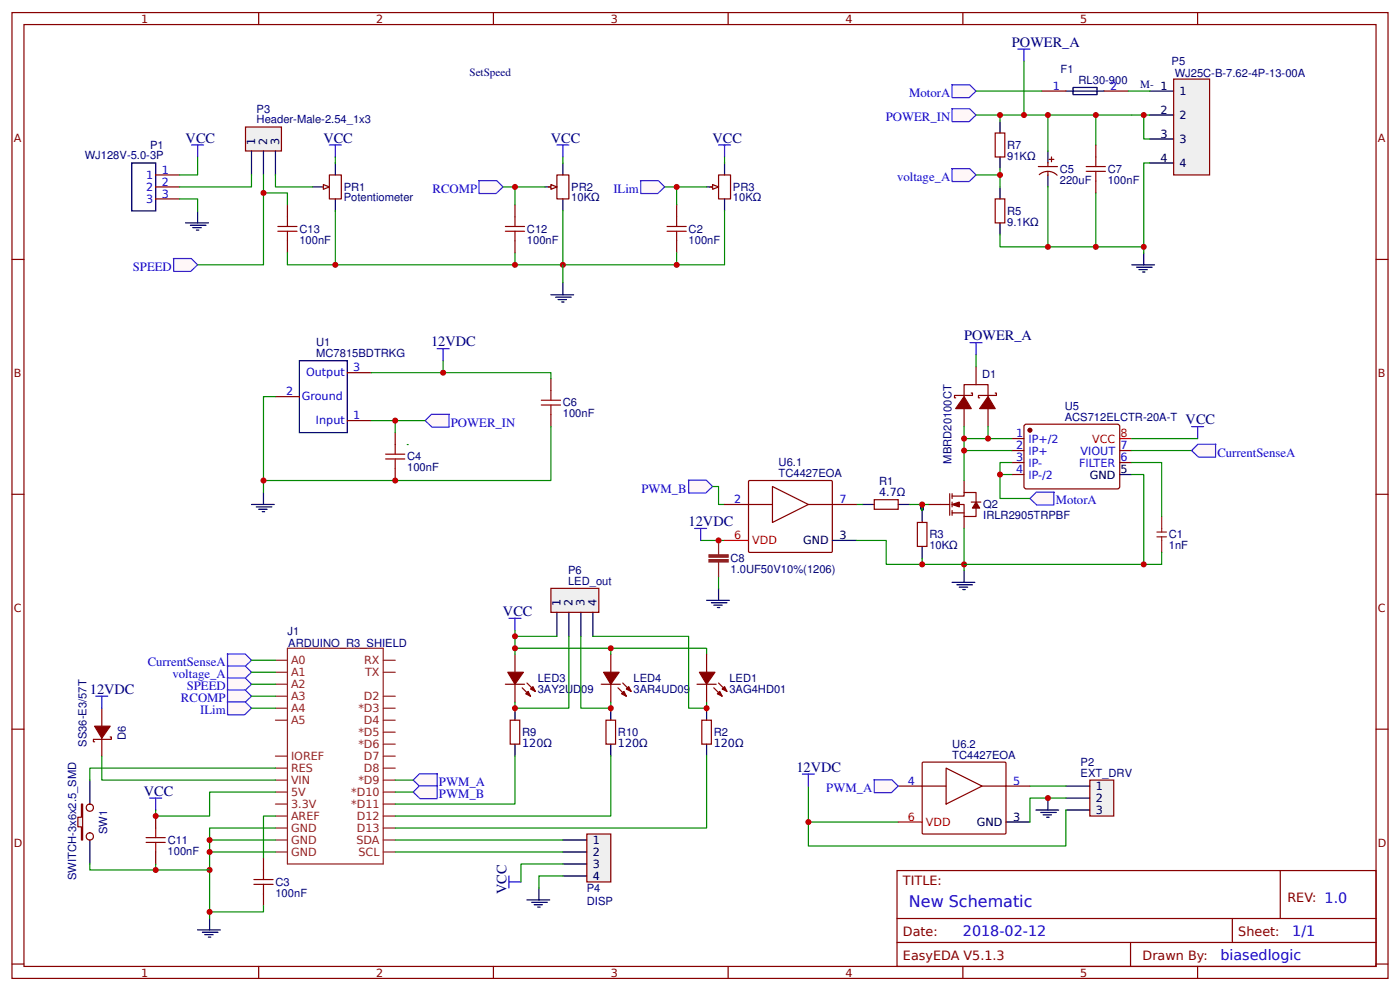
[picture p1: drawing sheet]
<svg xmlns="http://www.w3.org/2000/svg" width="309mm" height="219mm" viewBox="0 0 309 219" stroke-linecap="round" stroke-linejoin="round" font-family="sans-serif">
<g fill="none" stroke="#800" stroke-width=".26">
<path d="M2.6 2.8h304.1v213.2h-304.1zM5.3 5.4h298.7v208h-298.7zM57.1 2.8v2.6M109 2.8v2.6M160.9 2.8v2.6M212.7 2.8v2.6M264.6 2.8v2.6M2.6 57.3h2.7M304 57.3h2.7M2.6 109.1h2.7M193.1 110.3h5.3v2.1h-5.3zM202.7 115.4h2.1v5.2h-2.1z"/>
<path d="M205.1 111.4h4.7M209.8 109v4.8M210.3 109.5h2.7v-.8h2.6v2.2M210.3 111.4h2.7v2.6h2.6v-1.8M210.3 113.2h2.7M210.3 109v1.1M210.3 110.9v1M210.3 112.7v1.1M213 106.1v2.6M213 114v2.7M214.6 110.9h2.1M304 109.1h2.7"/>
<path d="M2.6 161h2.7M304 161h2.7M198.2 192.2h105.8v21.2h-105.8zM282.8 192.2v10.6M2.6 212.9h2.7M57.1 213.4v2.6M109 213.4v2.6M160.9 213.4v2.6M198.2 202.8h105.8M198.2 208.1h105.8M212.7 213.4v2.6M249.8 208.1v5.3"/>
<path d="M264.6 213.4v2.6M272.3 202.8v5.3M304 212.9h2.7"/>
</g>
<g fill="none" stroke="#8d2323" stroke-width=".26">
<path d="M60.9 145.8h2.6M60.9 148.4h2.6M60.9 153.7h2.6M60.9 156.4h2.6M60.9 159h2.6M60.9 151.1h2.6M63.5 143.1h21.2v47.7h-21.2zM84.7 145.8h2.6M84.7 148.4h2.6M84.7 153.7h2.6M84.7 156.4h2.6M84.7 159h2.6"/>
<path d="M60.9 167h2.6M60.9 169.6h2.6M60.9 172.2h2.6M60.9 174.9h2.6M60.9 177.5h2.6M84.7 161.7h2.6M84.7 164.3h2.6M84.7 167h2.6M84.7 169.6h2.6M84.7 172.2h2.6M84.7 174.9h2.6M84.7 177.5h2.6"/>
<path d="M60.9 180.2h2.6M60.9 182.8h2.6M60.9 185.5h2.6M60.9 188.1h2.6M84.7 180.2h2.6M84.7 182.8h2.6M84.7 185.5h2.6M84.7 188.1h2.6"/>
</g>
<g fill="#800" stroke="#800" stroke-width=".26">
<path d="M210.3 111.4l1.6-.5v1z"/>
<path d="M215.6 110.9l.8 1.3h-1.6z"/>
</g>
<path d="M190.5 111.4h2.6M198.4 111.4h2.7M203.6 111.5l.1-.1 .3 .3v.7l-.3 .3-.2-.3zM203.7 112.7v2.7M203.7 120.6v2.7M210.3 128.6h5.1M211.4 129.1h3.4M211.9 129.6h1.9M212.7 130.2h.6M213 125.9v2.7" fill="none" stroke="#000" stroke-width=".26"/>
<path d="M189.2 119.3h6.6v5.3h17.2M189.2 111.4h1.3M201.1 111.4h4M203.7 111.4v1.3M213 116.7v9.2" fill="none" stroke="#080" stroke-width=".26"/>
<g fill="#c00">
<circle cx="203.7" cy="111.4" r=".66"/>
<circle cx="213" cy="124.6" r=".66"/>
</g>
<path d="M203.7 123.3v1.3" fill="none" stroke="#080" stroke-width=".26"/>
<circle cx="203.7" cy="124.6" r=".66" fill="#c00"/>
<circle cx="227.5" cy="95" r=".4" fill="#800" stroke="#800" stroke-width=".26"/>
<path d="M223.6 96.8h2.6M223.6 99.5h2.6M226.3 93.9l.4-.2h20.4l.3 .5-.1 13.5-.4 .2h-20.4l-.3-.5zM247.4 99.5h2.6M223.6 102.1h2.6M223.6 104.8h2.6M247.4 102.1h2.6" fill="none" stroke="#800" stroke-width=".26"/>
<path d="M250 58.5h5.1M251.1 59h3.4M251.6 59.5h1.9M252.7 55.8v2.7M252.4 60.1h.5M247.4 104.8h2.6M43.7 205.3h5M44.7 205.8h3.5M45.2 206.4h1.9M46 206.9h.6M46.3 202.7v2.6" fill="none" stroke="#000" stroke-width=".26"/>
<path d="M247.4 96.8h2.6" fill="none" stroke="#f00" stroke-width=".26"/>
<path d="M250 104.8h2.7v19.8h-39.7M60.9 188.1h-14.6v14.6M60.9 185.5h-14.6v2.6" fill="none" stroke="#080" stroke-width=".26"/>
<path d="M263.3 94.2h2.6M264.6 94.2v2.6M33.1 176.2h2.6M34.4 176.2v2.7" fill="none" stroke="#00f" stroke-width=".26"/>
<circle cx="46.3" cy="188.1" r=".66" fill="#c00"/>
<path d="M60.9 182.8h-14.6v2.7" fill="none" stroke="#080" stroke-width=".26"/>
<circle cx="46.3" cy="185.5" r=".66" fill="#c00"/>
<path d="M213 94.2v2.6M218.3 94.2v2.6M250 96.8h14.6M250 99.5h13.3M154.8 119.3h5.3M60.9 174.9h-14.6v5.3h-11.9" fill="none" stroke="#080" stroke-width=".26"/>
<path d="M213 87.6v-2.7h5.3v2.7M213 90.2v4M214.6 86.8h.2v.5h-3.9v.5h.2M215.6 81v3.9M218.3 90.2v4M219.9 86.8h.2v.5h-3.9v.5h.2" fill="none" stroke="#800" stroke-width=".26"/>
<g fill="#800" stroke="#800" stroke-width=".26">
<path d="M213 87.6l1.6 2.6h-3.5z"/>
<path d="M218.3 87.6l1.6 2.6h-3.5z"/>
</g>
<g fill="#fff7f8" stroke="#430aff" stroke-width=".26">
<path d="M264.6 98.1h4v2.8h-3.8l-1.5-1.4z"/>
<path d="M50.2 144.4h4l1.4 1.4-1.6 1.4h-3.7z"/>
</g>
<path d="M55.6 145.8h5.3" fill="none" stroke="#080" stroke-width=".26"/>
<path d="M214.3 75.7h2.7M215.6 75.7v2.6" fill="none" stroke="#00f" stroke-width=".26"/>
<g fill="#fff7f8" stroke="#430aff" stroke-width=".26">
<path d="M228.9 108.7h4l-.1 2.8h-3.7l-1.6-1.4z"/>
<path d="M152.1 106h3.9l1.4 1.4-1.5 1.5h-3.8z"/>
</g>
<path d="M157.4 107.4h1.3v4h1.4" fill="none" stroke="#080" stroke-width=".26"/>
<path d="M210.3 18.7h3.9l1.4 1.4-1.5 1.5h-3.8z" fill="#fff7f8" stroke="#430aff" stroke-width=".26"/>
<path d="M224.9 10.8h2.6M226.2 10.8v2.7" fill="none" stroke="#00f" stroke-width=".26"/>
<path d="M91.3 172.2l1.4-1.3h3.9v2.8h-3.8z" fill="#fff7f8" stroke="#430aff" stroke-width=".26"/>
<path d="M256.6 122v2.6h-3.9M87.3 172.2h4" fill="none" stroke="#080" stroke-width=".26"/>
<path d="M255.6 118.5h2.1M255.6 117.5h2.1M256.6 114v3.5M256.6 118.5v3.5" fill="none" stroke="#8d2323" stroke-width=".26"/>
<circle cx="252.7" cy="124.6" r=".66" fill="#c00"/>
<path d="M231.5 25.4v7.9M250 25.4h4M252.7 25.4v5.3h1.3M254 36h-1.3v19.8M250 102.1h6.6v11.9M158.7 127.3v2.6" fill="none" stroke="#080" stroke-width=".26"/>
<path d="M229.4 36.8h4.2M229.6 38.6a2.84 2.84 0 0 1 3.9 .1M231.5 36v.8M231.5 37.8v.8M231.8 35.2h1M232.3 34.7v1M242.1 32v2.7M242.1 40v2.6M34.4 180.2v2.6M34.4 188.1v2.7" fill="none" stroke="#800" stroke-width=".26"/>
<path d="M231.5 33.3v2.7M231.5 38.6v2.7M156.1 132.6h5M157.2 133.1h3.4M157.7 133.6h1.8M158.5 134.1h.5M158.7 129.9v2.7" fill="none" stroke="#000" stroke-width=".26"/>
<path d="M240 37.8h4.2M240 36.8h4.2M242.1 34.7v2.1M242.1 37.8v2.2M32.3 186h4.2M32.3 184.9h4.2M34.4 182.8v2.1M34.4 186v2.1" fill="none" stroke="#a00000" stroke-width=".26"/>
<circle cx="252.7" cy="25.4" r=".66" fill="#c00"/>
<path d="M226.2 13.5v11.9M220.9 37.3v4M250 25.4h-29.1v1.3M220.9 51.9v2.6h31.8M231.5 41.3v13.2" fill="none" stroke="#080" stroke-width=".26"/>
<path d="M220.9 26.7v2.7M220.9 34.7v2.6M220.9 41.3v2.6M220.9 49.2v2.7" fill="none" stroke="#000" stroke-width=".26"/>
<path d="M219.9 29.4h2.1v5.3h-2.1zM219.9 43.9h2.1v5.3h-2.1z" fill="none" stroke="#800" stroke-width=".26"/>
<g fill="#fff7f8" stroke="#430aff" stroke-width=".26">
<path d="M210.3 37.2h3.9l1.4 1.4-1.5 1.5h-3.8z"/>
<path d="M50.2 147h4l1.4 1.4-1.6 1.5h-3.7z"/>
</g>
<path d="M43.7 34.7v3.9h-4M39.7 43.9h4v2.7M55.6 148.4h5.3" fill="none" stroke="#080" stroke-width=".26"/>
<path d="M29.1 36h5.3v10.6h-5.3zM74.1 36v2.6M41 49.2h5M42.1 49.7h3.4M42.6 50.3h1.8M43.4 50.8h.5M43.7 46.6v2.6M69.1 41.3h2.6M74.1 43.9v2.7" fill="none" stroke="#000" stroke-width=".26"/>
<path d="M34.4 38.6h5.3M72.8 38.6h2.6v5.3h-2.6zM34.4 41.3h5.3M34.4 43.9h5.3" fill="none" stroke="#800" stroke-width=".26"/>
<path d="M42.3 32h2.7M43.7 32v2.7" fill="none" stroke="#00f" stroke-width=".26"/>
<path d="M71.4 40.7l1.4 .6-1.4 .5z" fill="#efefef" stroke="#800" stroke-width=".26"/>
<path d="M124.4 36v2.6M120.4 41.3h2.6M124.4 43.9v2.7" fill="none" stroke="#000" stroke-width=".26"/>
<path d="M123 38.6h2.7v5.3h-2.7zM121.2 41.3h1.3" fill="none" stroke="#800" stroke-width=".26"/>
<g fill="#efefef" stroke="#800" stroke-width=".26">
<path d="M121.7 40.7l1.3 .6-1.3 .5z"/>
<path d="M54.2 28h8v5.3h-8z"/>
</g>
<path d="M55.6 33.3v5.3M58.2 33.3v5.3M60.9 33.3v5.3" fill="none" stroke="#000" stroke-width=".26"/>
<path d="M105.8 39.9h3.9l1.4 1.4-1.5 1.4h-3.8z" fill="#fff7f8" stroke="#430aff" stroke-width=".26"/>
<path d="M111.1 41.3h9.3M113.8 41.3v3.9" fill="none" stroke="#080" stroke-width=".26"/>
<path d="M111.7 51.1h4.2M111.7 50h4.2M113.8 47.9v2.1M113.8 51.1v2.1" fill="none" stroke="#a00000" stroke-width=".26"/>
<path d="M113.8 45.2v2.7M113.8 53.2v2.6" fill="none" stroke="#800" stroke-width=".26"/>
<circle cx="113.8" cy="41.3" r=".66" fill="#c00"/>
<path d="M63.5 55.8v2.7h50.3M124.4 46.6v11.9h-10.6v-2.7" fill="none" stroke="#080" stroke-width=".26"/>
<path d="M72.8 32h2.6M74.1 32v2.7M123 32h2.7M124.4 32v2.7" fill="none" stroke="#00f" stroke-width=".26"/>
<path d="M61.4 51.1h4.2M61.4 50h4.2M63.5 47.9v2.1M63.5 51.1v2.1" fill="none" stroke="#a00000" stroke-width=".26"/>
<path d="M63.5 45.2v2.7M63.5 53.2v2.6" fill="none" stroke="#800" stroke-width=".26"/>
<circle cx="113.8" cy="58.5" r=".66" fill="#c00"/>
<path d="M74.1 46.6v11.9" fill="none" stroke="#080" stroke-width=".26"/>
<circle cx="74.1" cy="58.5" r=".66" fill="#c00"/>
<path d="M55.6 38.6v2.7h-15.9" fill="none" stroke="#080" stroke-width=".26"/>
<path d="M38.3 57.1h4l1.4 1.4-1.6 1.4h-3.7z" fill="#fff7f8" stroke="#430aff" stroke-width=".26"/>
<path d="M58.2 38.6v19.9h-14.5M74.1 34.7v1.3M124.4 34.7v1.3" fill="none" stroke="#080" stroke-width=".26"/>
<g fill="#fff7f8" stroke="#430aff" stroke-width=".26">
<path d="M50.2 149.7h4l1.4 1.4-1.6 1.4h-3.7z"/>
<path d="M50.2 152.3h4l1.4 1.4-1.6 1.5h-3.7z"/>
</g>
<path d="M55.6 151.1h5.3M55.6 153.7h5.3" fill="none" stroke="#080" stroke-width=".26"/>
<circle cx="46.3" cy="192.1" r=".66" fill="#c00"/>
<path d="M113.8 156.4v2.6M134.9 156.4v2.6M113.8 164.3v2.7M134.9 164.3v2.7" fill="none" stroke="#000" stroke-width=".26"/>
<path d="M112.7 159h2.1v5.3h-2.1zM133.9 159h2.1v5.3h-2.1z" fill="none" stroke="#800" stroke-width=".26"/>
<path d="M112.4 136.5h2.7M113.8 136.5v2.7" fill="none" stroke="#00f" stroke-width=".26"/>
<path d="M90 98.2h.1M113.8 139.2v3.9h42.3v1.4" fill="none" stroke="#080" stroke-width=".26"/>
<path d="M210.3 24h3.9l1.4 1.4-1.5 1.5h-3.8z" fill="#fff7f8" stroke="#430aff" stroke-width=".26"/>
<path d="M215.6 25.4h5.3M215.6 78.3v2.7M22.5 167v5.2h38.4" fill="none" stroke="#080" stroke-width=".26"/>
<path d="M153.5 116.7h2.6M154.8 116.7v2.6M21.2 153.7h2.6M22.5 153.7v2.7" fill="none" stroke="#00f" stroke-width=".26"/>
<path d="M160.1 111.4h10.6M165.4 106.2l.2-.1h18.2l.1 .3-.1 15.4-.2 .2-18.1-.1-.1-.2zM170.7 107.4l7.9 4-7.9 4zM178.6 111.4h10.6M22.5 156.4v3.9M22.5 163v4M24.3 162.7h.3v.5h-4v.6h.3" fill="none" stroke="#800" stroke-width=".26"/>
<path d="M20.9 160.3h3.4l-1.8 2.7z" fill="#800" stroke="#800" stroke-width=".26"/>
<path d="M160.1 119.3h5.3" fill="none" stroke="#f00" stroke-width=".26"/>
<path d="M183.9 119.3h5.3" fill="none" stroke="#000" stroke-width=".26"/>
<path d="M259.3 17.5h7.9v21.1h-7.9z" fill="#efefef" stroke="#800" stroke-width=".26"/>
<path d="M254 20.1h5.3M254 25.4h5.3M254 30.7h5.3M254 36h5.3" fill="none" stroke="#000" stroke-width=".26"/>
<g fill="#c00">
<circle cx="231.5" cy="25.4" r=".66"/>
<circle cx="220.9" cy="25.4" r=".66"/>
</g>
<path d="M242.1 25.4v6.6" fill="none" stroke="#080" stroke-width=".26"/>
<circle cx="242.1" cy="25.4" r=".66" fill="#c00"/>
<path d="M215.6 38.6h5.3" fill="none" stroke="#080" stroke-width=".26"/>
<g fill="#c00">
<circle cx="220.9" cy="38.6" r=".66"/>
<circle cx="252.7" cy="54.5" r=".66"/>
<circle cx="231.5" cy="54.5" r=".66"/>
</g>
<path d="M242.1 42.6v11.9" fill="none" stroke="#080" stroke-width=".26"/>
<circle cx="242.1" cy="54.5" r=".66" fill="#c00"/>
<path d="M34.4 178.9v1.3M34.4 190.8v1.3h11.9" fill="none" stroke="#080" stroke-width=".26"/>
<path d="M160.1 36v2.6M156.1 41.3h2.6M160.1 43.9v2.7" fill="none" stroke="#000" stroke-width=".26"/>
<path d="M158.7 38.6h2.7v5.3h-2.7zM156.9 41.3h1.3" fill="none" stroke="#800" stroke-width=".26"/>
<path d="M157.4 40.7l1.3 .6-1.3 .5z" fill="#efefef" stroke="#800" stroke-width=".26"/>
<path d="M141.5 39.9h4l1.3 1.4-1.5 1.4h-3.7z" fill="#fff7f8" stroke="#430aff" stroke-width=".26"/>
<path d="M146.8 41.3h9.3M149.5 41.3v3.9" fill="none" stroke="#080" stroke-width=".26"/>
<path d="M147.4 51.1h4.2M147.4 50h4.2M149.5 47.9v2.1M149.5 51.1v2.1" fill="none" stroke="#a00000" stroke-width=".26"/>
<path d="M149.5 45.2v2.7M149.5 53.2v2.6" fill="none" stroke="#800" stroke-width=".26"/>
<circle cx="149.5" cy="41.3" r=".66" fill="#c00"/>
<path d="M160.1 34.7v1.3M124.4 58.5h25.1M160.1 46.6v11.9h-10.6v-2.7" fill="none" stroke="#080" stroke-width=".26"/>
<path d="M158.7 32h2.7M160.1 32v2.7" fill="none" stroke="#00f" stroke-width=".26"/>
<g fill="#c00">
<circle cx="124.4" cy="58.5" r=".66"/>
<circle cx="149.5" cy="58.5" r=".66"/>
</g>
<path d="M50.2 155h4l1.4 1.4-1.6 1.4h-3.7z" fill="#fff7f8" stroke="#430aff" stroke-width=".26"/>
<path d="M55.6 156.4h5.3" fill="none" stroke="#080" stroke-width=".26"/>
<path d="M87.3 98.2v2.1M85.2 101.3h4.2M85.2 100.3h4.2M87.3 101.3v2.2" fill="none" stroke="#a00000" stroke-width=".26"/>
<path d="M87.3 95.5v2.7M87.3 103.5v2.6" fill="none" stroke="#800" stroke-width=".26"/>
<path d="M93.9 92.9l1.4-1.4h4l-.1 2.8h-3.8z" fill="#fff7f8" stroke="#430aff" stroke-width=".26"/>
<path d="M96.6 77h2.6M97.9 77v2.6" fill="none" stroke="#00f" stroke-width=".26"/>
<path d="M66.1 79.6h10.6v15.9h-10.6zM55.6 111.4h5M56.6 111.9h3.5M57.1 112.4h1.9M57.9 113h.6M58.2 108.7v2.7" fill="none" stroke="#000" stroke-width=".26"/>
<path d="M60.9 87.6h5.2M76.7 92.9h5.3M76.7 82.3h5.3" fill="none" stroke="#800" stroke-width=".26"/>
<path d="M97.9 79.6v2.7h-15.9M60.9 87.6h-2.7v21.1M82 92.9h11.9M87.3 92.9v2.6" fill="none" stroke="#080" stroke-width=".26"/>
<circle cx="87.3" cy="92.9" r=".66" fill="#c00"/>
<path d="M119.6 89.4h4.2M119.6 88.4h4.2M121.7 86.3v2.1M121.7 89.4v2.1" fill="none" stroke="#a00000" stroke-width=".26"/>
<path d="M121.7 83.6v2.7M121.7 91.5v2.7" fill="none" stroke="#800" stroke-width=".26"/>
<path d="M97.9 82.3h23.8v1.3M121.7 94.2v11.9h-63.5" fill="none" stroke="#080" stroke-width=".26"/>
<g fill="#c00">
<circle cx="58.2" cy="106.1" r=".66"/>
<circle cx="87.3" cy="106.1" r=".66"/>
<circle cx="97.9" cy="82.3" r=".66"/>
</g>
<path d="M213 99.5h10.6M223.6 96.8h-10.6v9.3" fill="none" stroke="#080" stroke-width=".26"/>
<g fill="#c00">
<circle cx="213" cy="99.5" r=".66"/>
<circle cx="213" cy="96.8" r=".66"/>
<circle cx="218.3" cy="96.8" r=".66"/>
</g>
<path d="M220.9 104.8h2.7M223.6 102.1h-2.7v8h6.6" fill="none" stroke="#080" stroke-width=".26"/>
<circle cx="220.9" cy="104.8" r=".66" fill="#c00"/>
<path d="M237.1 19.3h5.3v1.6h-5.3zM235.5 20.1h8.4M121.7 65.1h5M122.8 65.6h3.4M123.3 66.1h1.8M124.1 66.7h.5M124.4 62.4v2.7M156.1 156.4v2.6M156.1 164.3v2.7" fill="none" stroke="#000" stroke-width=".26"/>
<path d="M215.6 20.1h14.6M249.2 20.1h4.8M124.4 58.5v3.9M113.8 143.1v1.4M125.7 140.5v15.9h-11.9v-1.4M128.3 140.5v15.9h6.6v-1.4M131 140.5h21.1v15.9h4v-1.4M113.8 167v10.5h-26.5M134.9 167v13.2h-47.6M156.1 167v15.8h-68.8" fill="none" stroke="#080" stroke-width=".26"/>
<g fill="none" stroke="#800" stroke-width=".26">
<path d="M230.2 20.1h5.3M243.9 20.1h5.3M111.7 151.1h4.2M113.8 144.5v3.9M113.8 151.1v3.9M115.4 151.9l1.8 1.8M116.4 150.8l1.9 1.9M132.8 151.1h4.3M134.9 144.5v3.9M134.9 151.1v3.9M136.5 151.9l1.9 1.8M137.6 150.8l1.8 1.9"/>
<path d="M154 151.1h4.2M155 159h2.2v5.3h-2.2zM156.1 144.5v3.9M156.1 151.1v3.9M157.7 151.9l1.8 1.8M158.7 150.8l1.9 1.9"/>
</g>
<g fill="#800" stroke="#800" stroke-width=".26">
<path d="M116.2 153.2l.5-.5 .5 1z"/>
<path d="M117.2 152.1l.5-.5 .6 1.1z"/>
<path d="M112.2 148.4h3.4l-1.8 2.7z"/>
<path d="M137.3 153.2l.5-.5 .6 1z"/>
<path d="M138.4 152.1l.5-.5 .5 1.1z"/>
<path d="M133.3 148.4h3.5l-1.9 2.7z"/>
<path d="M158.5 153.2l.5-.5 .5 1z"/>
<path d="M159.5 152.1l.6-.5 .5 1.1z"/>
<path d="M154.5 148.4h3.5l-1.9 2.7z"/>
</g>
<circle cx="113.8" cy="143.1" r=".66" fill="#c00"/>
<path d="M134.9 143.1v1.4" fill="none" stroke="#080" stroke-width=".26"/>
<circle cx="134.9" cy="143.1" r=".66" fill="#c00"/>
<path d="M129.6 184.1h5.3v10.6h-5.3z" fill="#efefef" stroke="#800" stroke-width=".26"/>
<path d="M116.4 198.7h5M117.5 199.2h3.4M118 199.8h1.9M119.1 196.1v2.6M124.4 185.5h5.2M124.4 188.1h5.2M124.4 190.8h5.2M124.4 193.4h5.2M222.2 181.5h5.3M118.8 200.3h.5" fill="none" stroke="#000" stroke-width=".26"/>
<path d="M87.3 185.5h37.1M87.3 188.1h37.1M124.4 193.4h-5.3v2.7M124.4 190.8h-9.3v3.9" fill="none" stroke="#080" stroke-width=".26"/>
<path d="M112.4 194.7h2.7M112.4 193.4v2.7" fill="none" stroke="#00f" stroke-width=".26"/>
<path d="M198.4 173.6h10.6M203.8 168.4l.2-.1h18.1l.1 .2v15.5l-.2 .1h-18.1l-.2-.2zM209 169.6l8 4-8 3.9zM217 173.6h10.5" fill="none" stroke="#800" stroke-width=".26"/>
<path d="M198.4 181.5h5.3" fill="none" stroke="#f00" stroke-width=".26"/>
<path d="M193.1 172.2h3.9l1.4 1.4-1.5 1.4h-3.8z" fill="#fff7f8" stroke="#430aff" stroke-width=".26"/>
<path d="M240.8 172.2h5.3v8h-5.3z" fill="#efefef" stroke="#800" stroke-width=".26"/>
<path d="M228.9 178.9h5M229.9 179.4h3.5M230.5 179.9h1.8M231.5 176.2v2.7M235.5 178.9h5.3M235.5 173.6h5.3M235.5 176.2h5.3M231.2 180.4h.6" fill="none" stroke="#000" stroke-width=".26"/>
<path d="M178.6 173.6v13.2h56.9v-7.9M227.5 173.6h8M235.5 176.2h-8v5.3" fill="none" stroke="#080" stroke-width=".26"/>
<circle cx="231.5" cy="176.2" r=".66" fill="#c00"/>
<path d="M177.3 170.9h2.6M178.6 170.9v2.7" fill="none" stroke="#00f" stroke-width=".26"/>
<path d="M91.3 174.9l1.4-1.4h3.9v2.8h-3.8z" fill="#fff7f8" stroke="#430aff" stroke-width=".26"/>
<path d="M87.3 174.9h4" fill="none" stroke="#080" stroke-width=".26"/>
<path d="M19.8 172.2v5.3M19.8 185.5v5.3" fill="none" stroke="#000" stroke-width=".26"/>
<path d="M18 177.5h.3v8h-.3v-2.9h-.8v-2.2h.8z" fill="#efefef" stroke="#800" stroke-width=".26"/>
<g fill="none" stroke="#800" stroke-width=".26">
<circle cx="19.8" cy="178.3" r=".8"/>
<circle cx="19.8" cy="184.7" r=".8"/>
</g>
<path d="M60.9 169.6h-41.1v2.6M19.8 190.8v1.3h14.6" fill="none" stroke="#080" stroke-width=".26"/>
<g fill="#c00">
<circle cx="34.4" cy="192.1" r=".66"/>
<circle cx="226.2" cy="25.4" r=".66"/>
</g>
<path d="M158.7 119.3v3.2M158.7 124.1v3.2" fill="none" stroke="#8d2323" stroke-width=".26"/>
<g fill="#8d2323" stroke="#8d2323" stroke-width=".26">
<path d="M156.6 123.6h4.3v.5h-4.3z"/>
<path d="M156.6 122.5h4.3v.5h-4.3z"/>
</g>
<circle cx="158.8" cy="119.3" r=".66" fill="#c00"/>
<path d="M56.1 195.3h4.2M56.1 194.2h4.2M58.2 192.1v2.1M58.2 195.3v2.1" fill="none" stroke="#a00000" stroke-width=".26"/>
<path d="M58.2 189.4v2.7M58.2 197.4v2.6" fill="none" stroke="#800" stroke-width=".26"/>
<path d="M60.9 180.2h-2.7v9.2M58.2 200v1.3h-11.9" fill="none" stroke="#080" stroke-width=".26"/>
<g fill="#c00">
<circle cx="46.3" cy="201.3" r=".66"/>
<circle cx="34.4" cy="180.2" r=".66"/>
</g>
<path d="M178.6 181.5h19.8" fill="none" stroke="#080" stroke-width=".26"/>
<circle cx="178.6" cy="181.5" r=".66" fill="#c00"/>
<path d="M60.9 38.6v2.7h8.2M58.2 42.6h5.3v2.6" fill="none" stroke="#080" stroke-width=".26"/>
<circle cx="58.2" cy="42.6" r=".66" fill="#c00"/>
<path d="M121.7 129.9h10.6v5.3h-10.6z" fill="#efefef" stroke="#800" stroke-width=".26"/>
<path d="M123 135.2v5.3M125.7 135.2v5.3M128.3 135.2v5.3M131 135.2v5.3" fill="none" stroke="#000" stroke-width=".26"/>
<path d="M113.8 140.5h9.2" fill="none" stroke="#080" stroke-width=".26"/>
<g fill="#c00">
<circle cx="113.8" cy="140.5" r=".66"/>
<circle cx="113.8" cy="156.4" r=".66"/>
<circle cx="134.9" cy="156.4" r=".66"/>
<circle cx="156.1" cy="156.4" r=".66"/>
</g>
<text font-size="3.5" fill="#00f" x="200.8" y="200.2">New Schematic</text>
<g font-size="3.2" fill="#000080">
<text x="223.6" y="10.3">POWER_A</text>
<text x="41" y="31.5">VCC</text>
<text x="71.4" y="31.5">VCC</text>
<text x="121.7" y="31.5">VCC</text>
<text x="157.4" y="31.5">VCC</text>
<text x="95.2" y="76.5">12VDC</text>
<text x="213" y="75.1">POWER_A</text>
<text x="261.9" y="93.7">VCC</text>
<text x="152.1" y="116.2">12VDC</text>
<text x="111.1" y="136">VCC</text>
<text x="19.8" y="153.2">12VDC</text>
<text x="175.9" y="170.4">12VDC</text>
<text x="31.7" y="175.7">VCC</text>
<text x="111.9" y="197.4" transform="rotate(-90 111.9 197.4)">VCC</text>
</g>
<g font-size="3.2" fill="#00f">
<text x="212.7" y="206.8">2018-02-12</text>
<text x="285.5" y="206.8">1/1</text>
<text x="269.6" y="212.1">biasedlogic</text>
</g>
<g font-size="2.8" fill="#00f">
<text x="200.9" y="21.4">MotorA</text>
<text x="195.7" y="26.7">POWER_IN</text>
<text x="198.2" y="40">voltage_A</text>
<text x="95.5" y="42.6">RCOMP</text>
<text x="135.5" y="42.6">ILim</text>
<text x="29.3" y="59.8">SPEED</text>
<text x="99.6" y="94.2">POWER_IN</text>
<text x="268.9" y="100.8">CurrentSenseA</text>
<text x="141.7" y="108.7">PWM_B</text>
<text x="233.2" y="111.4">MotorA</text>
<text x="32.6" y="147.1">CurrentSenseA</text>
<text x="38.1" y="149.8">voltage_A</text>
<text x="40" y="155">RCOMP</text>
<text x="41.2" y="152.4">SPEED</text>
<text x="44.2" y="157.7">ILim</text>
<text x="97" y="173.6">PWM_A</text>
<text x="97" y="176.2">PWM_B</text>
<text x="182.6" y="174.9">PWM_A</text>
</g>
<g font-size="2.8" fill="#800">
<text x="199.5" y="195.4">TITLE:</text>
<text x="284.4" y="199.1">REV: 1.0</text>
<text x="199.5" y="206.8">Date:</text>
<text x="273.6" y="206.8">Sheet:</text>
<text x="199.5" y="212.1">EasyEDA V5.1.3</text>
<text x="252.4" y="212.1">Drawn By:</text>
</g>
<g font-size="2.5" fill="#800">
<text x="31.2" y="5">1</text>
<text x="83.1" y="5">2</text>
<text x="134.9" y="5">3</text>
<text x="186.8" y="5">4</text>
<text x="238.7" y="5">5</text>
<text x="3" y="31.4">A</text>
<text x="304.4" y="31.4">A</text>
<text x="3" y="83.2">B</text>
<text x="304.4" y="83.2">B</text>
<text x="3" y="135.1">C</text>
<text x="304.4" y="135.1">C</text>
<text x="3" y="186.9">D</text>
<text x="304.4" y="186.9">D</text>
<text x="31.2" y="215.6">1</text>
<text x="83.1" y="215.6">2</text>
<text x="134.9" y="215.6">3</text>
<text x="186.8" y="215.6">4</text>
<text x="238.7" y="215.6">5</text>
</g>
<g font-size="2.5" fill="#000080">
<text x="103.7" y="16.8">SetSpeed</text>
<text x="234.3" y="16.1">F1</text>
<text x="258.8" y="14.3">P5</text>
<text x="259.5" y="16.9">WJ25C-B-7.62-4P-13-00A</text>
<text x="238.3" y="18.5">RL30-900</text>
<text x="251.9" y="19.4">M- 1</text>
<text x="56.7" y="27.3">Header-Male-2.54_1x3</text>
<text x="56.7" y="24.9">P3</text>
<text x="18.7" y="35.2">WJ128V-5.0-3P</text>
<text x="33.1" y="32.8">P1</text>
<text x="222.5" y="35.3">91KΩ</text>
<text x="222.5" y="32.9">R7</text>
<text x="234.2" y="40.5">220uF</text>
<text x="234.2" y="38.2">C5</text>
<text x="244.7" y="40.6">100nF</text>
<text x="244.7" y="38.2">C7</text>
<text x="75.9" y="44.4">Potentiometer</text>
<text x="75.9" y="42.1">PR1</text>
<text x="126.2" y="44.4">10KΩ</text>
<text x="126.2" y="42.1">PR2</text>
<text x="161.9" y="44.4">10KΩ</text>
<text x="161.9" y="42.1">PR3</text>
<text x="222.5" y="47.4">R5</text>
<text x="66.1" y="53.8">100nF</text>
<text x="66.1" y="51.4">C13</text>
<text x="116.4" y="53.8">100nF</text>
<text x="116.4" y="51.4">C12</text>
<text x="152.1" y="53.8">100nF</text>
<text x="152.1" y="51.4">C2</text>
<text x="222.5" y="49.8">9.1KΩ</text>
<text x="69.9" y="76.5">U1</text>
<text x="69.9" y="78.8">MC7815BDTRKG</text>
<text x="217" y="83.5">D1</text>
<text x="124.4" y="89.8">C6</text>
<text x="124.4" y="92.2">100nF</text>
<text x="235.2" y="92.9">ACS712ELCTR-20A-T</text>
<text x="235.2" y="90.5">U5</text>
<text x="90" y="101.7">C4</text>
<text x="90" y="104.1">100nF</text>
<text x="172" y="105.3">TC4427EOA</text>
<text x="172" y="102.9">U6.1</text>
<text x="194.2" y="107.2">R1</text>
<text x="210.2" y="102.4" transform="rotate(-90 210.2 102.4)">MBRD20100CT</text>
<text x="194.2" y="109.5">4.7Ω</text>
<text x="217.2" y="112.2">Q2</text>
<text x="205.3" y="118.9">R3</text>
<text x="217.2" y="114.6">IRLR2905TRPBF</text>
<text x="258.2" y="118.8">C1</text>
<text x="161.4" y="124.2">C8</text>
<text x="205.3" y="121.2">10KΩ</text>
<text x="258.2" y="121.2">1nF</text>
<text x="125.5" y="129.1">LED_out</text>
<text x="125.5" y="126.8">P6</text>
<text x="161.4" y="126.5">1.0UF50V10%(1206)</text>
<text x="63.5" y="140.1">J1</text>
<text x="63.7" y="142.8">ARDUINO_R3_SHIELD</text>
<text x="118.8" y="153">3AY2UD09</text>
<text x="118.8" y="150.6">LED3</text>
<text x="140" y="153">3AR4UD09</text>
<text x="140" y="150.6">LED4</text>
<text x="161.1" y="153">3AG4HD01</text>
<text x="161.1" y="150.6">LED1</text>
<text x="19.1" y="164.9" transform="rotate(-90 19.1 164.9)">SS36-E3/57T</text>
<text x="27.8" y="163.3" transform="rotate(-90 27.8 163.3)">D6</text>
<text x="115.4" y="164.9">120Ω</text>
<text x="115.4" y="162.5">R9</text>
<text x="136.5" y="164.9">120Ω</text>
<text x="136.5" y="162.5">R10</text>
<text x="157.7" y="164.9">120Ω</text>
<text x="157.7" y="162.5">R2</text>
<text x="210.4" y="167.5">TC4427EOA</text>
<text x="210.4" y="165.1">U6.2</text>
<text x="238.7" y="171.4">EXT_DRV</text>
<text x="238.7" y="169.1">P2</text>
<text x="23.7" y="184.2" transform="rotate(-90 23.7 184.2)">SW1</text>
<text x="37" y="188.7">100nF</text>
<text x="37" y="186.3">C11</text>
<text x="16.8" y="194.3" transform="rotate(-90 16.8 194.3)">SWITCH-3x6x2.5_SMD</text>
<text x="60.9" y="198">100nF</text>
<text x="60.9" y="195.6">C3</text>
<text x="129.6" y="197">P4</text>
<text x="129.6" y="199.9">DISP</text>
</g>
<g font-size="2.5" fill="#00f">
<text x="232.6" y="19.8">1</text>
<text x="245.3" y="19.8">2</text>
<text x="32.3" y="39.4">1</text>
<text x="35.7" y="38.4">1</text>
<text x="35.7" y="41">2</text>
<text x="32.3" y="42.1">2</text>
<text x="32.3" y="44.7">3</text>
<text x="35.7" y="43.7">3</text>
<text x="67.6" y="83.1">Output</text>
<text x="78.1" y="82">3</text>
<text x="63.3" y="87.3">2</text>
<text x="66.7" y="88.4">Ground</text>
<text x="69.8" y="93.7">Input</text>
<text x="78.1" y="92.6">1</text>
<text x="224.5" y="96.6">1</text>
<text x="224.5" y="99.2">2</text>
<text x="224.5" y="101.9">3</text>
<text x="227.2" y="97.9">IP+/2</text>
<text x="227.2" y="100.5">IP+</text>
<text x="238.7" y="100.5">VIOUT</text>
<text x="247.5" y="101.9">6</text>
<text x="247.5" y="99.2">7</text>
<text x="224.5" y="104.5">4</text>
<text x="227.2" y="103.2">IP-</text>
<text x="227.2" y="105.8">IP-/2</text>
<text x="238.4" y="103.2">FILTER</text>
<text x="162.2" y="111.1">2</text>
<text x="185.5" y="111.1">7</text>
<text x="200.6" y="173.3">4</text>
<text x="223.8" y="173.3">5</text>
</g>
<g font-size="2.5">
<text x="260.6" y="20.9">1</text>
<text x="256.4" y="25.1">2</text>
<text x="260.6" y="26.2">2</text>
<text x="56.4" y="32" transform="rotate(-90 56.4 32)">1</text>
<text x="59" y="32" transform="rotate(-90 59 32)">2</text>
<text x="61.6" y="32" transform="rotate(-90 61.6 32)">3</text>
<text x="256.4" y="30.4">3</text>
<text x="256.4" y="35.7">4</text>
<text x="260.6" y="31.5">3</text>
<text x="260.6" y="36.8">4</text>
<text x="240.7" y="105.8">GND</text>
<text x="247.5" y="104.5">5</text>
<text x="185.5" y="119.1">3</text>
<text x="177.4" y="120.1">GND</text>
<text x="123.8" y="133.9" transform="rotate(-90 123.8 133.9)">1</text>
<text x="126.5" y="133.9" transform="rotate(-90 126.5 133.9)">2</text>
<text x="129.1" y="133.9" transform="rotate(-90 129.1 133.9)">3</text>
<text x="131.8" y="133.9" transform="rotate(-90 131.8 133.9)">4</text>
<text x="242.1" y="179.7">3</text>
<text x="242.1" y="174.4">1</text>
<text x="242.1" y="177">2</text>
<text x="215.8" y="182.3">GND</text>
<text x="223.8" y="181.2">3</text>
<text x="131" y="186.3">1</text>
<text x="131" y="188.9">2</text>
<text x="131" y="191.6">3</text>
<text x="131" y="194.2">4</text>
</g>
<g font-size="2.5" fill="#f00">
<text x="241.3" y="97.9">VCC</text>
<text x="247.5" y="96.6">8</text>
<text x="162.2" y="119.1">6</text>
<text x="166.2" y="120.1">VDD</text>
<text x="200.6" y="181.2">6</text>
<text x="204.5" y="182.3">VDD</text>
</g>
<g font-size="2.5" fill="#8d2323">
<text x="64.3" y="146.6">A0</text>
<text x="64.3" y="149.2">A1</text>
<text x="80.5" y="146.6">RX</text>
<text x="80.7" y="149.2">TX</text>
<text x="64.3" y="151.9">A2</text>
<text x="64.3" y="154.5">A3</text>
<text x="80.4" y="154.5">D2</text>
<text x="64.3" y="157.2">A4</text>
<text x="64.3" y="159.8">A5</text>
<text x="79.2" y="157.2">*D3</text>
<text x="80.4" y="159.8">D4</text>
<text x="64.3" y="167.7">IOREF</text>
<text x="79.2" y="162.5">*D5</text>
<text x="79.2" y="165.1">*D6</text>
<text x="80.4" y="167.7">D7</text>
<text x="64.3" y="173">VIN</text>
<text x="64.3" y="170.4">RES</text>
<text x="79.2" y="173">*D9</text>
<text x="80.4" y="170.4">D8</text>
<text x="64.3" y="175.7">5V</text>
<text x="64.3" y="178.3">3.3V</text>
<text x="77.6" y="175.7">*D10</text>
<text x="77.6" y="178.3">*D11</text>
<text x="64.3" y="181">AREF</text>
<text x="64.3" y="183.6">GND</text>
<text x="78.8" y="181">D12</text>
<text x="78.8" y="183.6">D13</text>
<text x="64.3" y="186.3">GND</text>
<text x="64.3" y="188.9">GND</text>
<text x="78.8" y="186.3">SDA</text>
<text x="79.2" y="188.9">SCL</text>
</g>
</svg>
